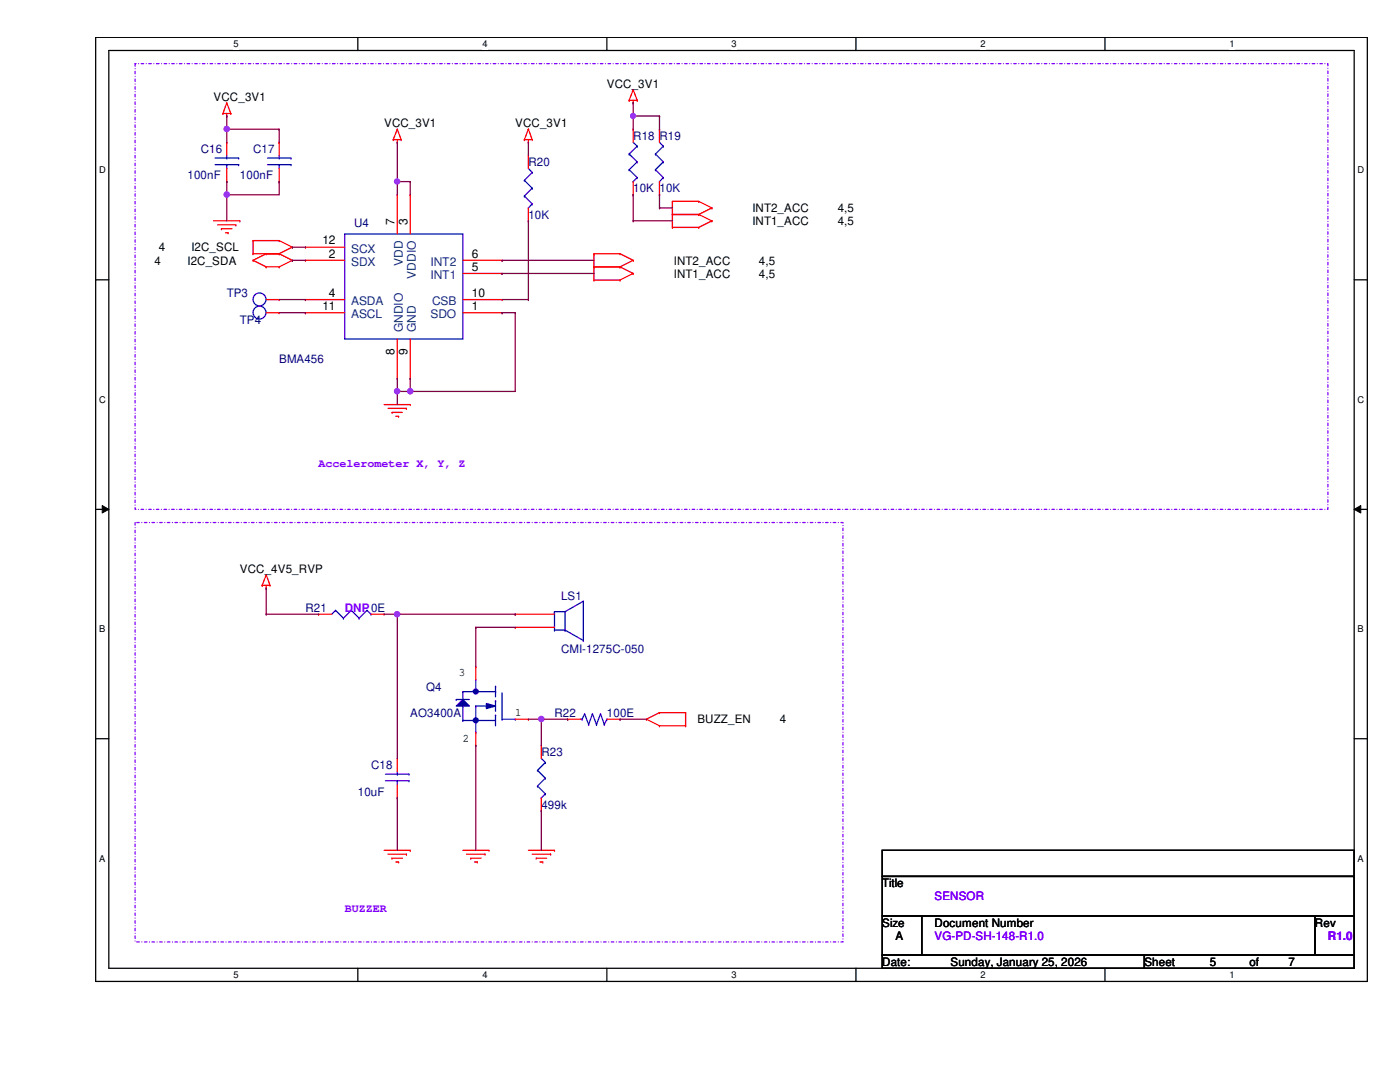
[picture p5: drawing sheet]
<svg xmlns="http://www.w3.org/2000/svg" width="279mm" height="216mm" viewBox="0 0 279 216" stroke-linecap="round" stroke-linejoin="round" font-family="sans-serif">
<path d="M19.1 7.5h253.8v188.3h-253.8zM21.7 10.1h248.6v183.1h-248.6z" fill="none" stroke="#000" stroke-width=".25"/>
<g fill="#fff">
<path d="M46.6 7.7h1v2.1h-1z"/>
<path d="M46.6 193.5h1v2.1h-1z"/>
</g>
<path d="M71.4 7.5v2.6M71.4 193.2v2.6" fill="none" stroke="#000" stroke-width=".25"/>
<g fill="#fff">
<path d="M96.3 7.7h1v2.1h-1z"/>
<path d="M96.3 193.5h1v2.1h-1z"/>
</g>
<path d="M121.1 7.5v2.6M121.1 193.2v2.6" fill="none" stroke="#000" stroke-width=".25"/>
<g fill="#fff">
<path d="M146 7.7h1v2.1h-1z"/>
<path d="M146 193.5h1v2.1h-1z"/>
</g>
<path d="M170.8 7.5v2.6M170.8 193.2v2.6" fill="none" stroke="#000" stroke-width=".25"/>
<g fill="#fff">
<path d="M195.7 7.7h1v2.1h-1z"/>
<path d="M195.7 193.5h1v2.1h-1z"/>
</g>
<path d="M220.5 7.5v2.6M220.5 193.2v2.6" fill="none" stroke="#000" stroke-width=".25"/>
<g fill="#fff">
<path d="M245.4 7.7h1v2.1h-1z"/>
<path d="M245.4 193.5h1v2.1h-1z"/>
<path d="M19.8 32.9h1.3v2.1h-1.3z"/>
<path d="M270.9 32.9h1.3v2.1h-1.3z"/>
<path d="M19.8 78.7h1.3v2.1h-1.3z"/>
<path d="M270.9 78.7h1.3v2.1h-1.3z"/>
</g>
<path d="M19.1 55.8h2.6M270.3 55.8h2.6" fill="none" stroke="#000" stroke-width=".25"/>
<g fill="#fff">
<path d="M19.8 124.5h1.2v2.1h-1.2z"/>
<path d="M270.9 124.5h1.3v2.1h-1.3z"/>
</g>
<path d="M19.1 101.6h2.6M270.3 101.6h2.6" fill="none" stroke="#000" stroke-width=".25"/>
<path d="M20.4 100.9l1.3 .7-1.3 .8zM270.3 101.6l1.3-.7v1.5z" fill="#000"/>
<path d="M20.4 100.9l1.3 .7-1.3 .8zM270.3 101.6l1.3-.7v1.5z" fill="none" stroke="#000" stroke-width=".2"/>
<g fill="#fff">
<path d="M19.8 170.3h1.2v2h-1.2z"/>
<path d="M270.9 170.3h1.3v2h-1.3z"/>
</g>
<path d="M19.1 147.4h2.6M270.3 147.4h2.6M176.1 169.7h94.2v5.2h-94.2zM176.1 174.9h94.2v7.9h-94.2zM176.1 182.8h7.8v7.8h-7.8zM176.1 190.6h52.3v2.6h-52.3zM183.9 182.8h78.5v7.8h-78.5zM228.4 190.6h41.9v2.6h-41.9zM262.4 182.8h7.9v7.8h-7.9z" fill="none" stroke="#000" stroke-width=".25"/>
<path d="M27 12.7h238v88.9h-238zM27 104.3h141.2v83.7h-141.2z" fill="none" stroke="#8000ff" stroke-width=".25" stroke-dasharray=".5 .5 0 .5"/>
<g fill="none" stroke="#f00" stroke-width=".25">
<path d="M126.4 17.9h.1M126.4 17.9l-.8 2.1M126.4 17.9l.8 2.1M44.5 22.6h.1M44.5 22.6h1.6M45.3 23.2h.1M45.3 20.5h.1M45.3 22.6v.6M45.3 20.5l-.8 2.1M45.3 20.5l.8 2.1M46.1 22.6h.1M78.5 27.9h.1"/>
<path d="M78.5 27.9h1.6M79.3 28.4h.1M79.3 25.8h.1M79.3 27.9v.5M79.3 25.8l-.8 2.1M79.3 25.8l.8 2.1M80.1 27.9h.1M104.6 27.9h.1M104.6 27.9h1.6M105.5 28.4h.1M105.5 25.8h.1M105.5 27.9v.5"/>
<path d="M105.5 25.8l-.9 2.1M105.5 25.8l.7 2.1M106.2 27.9h.1M125.6 20h.1M125.6 20h1.6M126.4 20.5h.1M126.4 20v.5M127.2 20h.1M42.6 44.1h5.3M43.4 44.9h3.7M44.2 45.6h.1M44.2 45.6h2.1"/>
<path d="M45 46.4h.5M45.5 46.4h.1M47.1 44.9h.1M47.9 44.1h.1M50.5 48h.1M50.5 50.6h.1M50.5 51.9h.1M50.5 48h5.2M50.5 48v2.6M50.5 50.6h5.2M50.5 51.9l2.6 1.4M53.1 50.6h.1"/>
<path d="M53.1 53.3h.1M53.1 50.6l-2.6 1.3M53.1 53.3h2.6M55.7 48h.1M55.7 50.6h.1M55.7 53.3h.1M55.7 48l2.6 1.3M55.7 50.6l2.6 1.3M58.3 49.3h.1M58.3 51.9h.1M58.3 49.3l-2.6 1.3M58.3 51.9l-2.6 1.4"/>
<path d="M118.5 53.3h.1M118.5 55.9h.1M118.5 50.6h.1M118.5 50.6h5.2M118.5 53.3h5.2M118.5 50.6v5.3M118.5 55.9h5.2M123.7 53.3h.1M123.7 55.9h.1M123.7 50.6h.1M123.7 53.3l2.7 1.3M123.7 50.6l2.7 1.3"/>
<path d="M126.4 54.6h.1M126.4 51.9h.1M126.4 54.6l-2.7 1.3M126.4 51.9l-2.7 1.4M134.2 40.2h.1M134.2 42.8h.1M134.2 45.4h.1M134.2 40.2h5.2M134.2 40.2v5.2M134.2 42.8h5.2M134.2 45.4h5.2M139.4 40.2h.1"/>
<path d="M139.4 42.8h.1M139.4 45.4h.1M139.4 40.2l2.7 1.3M139.4 42.8l2.7 1.3M142.1 41.5h.1M142.1 44.1h.1M142.1 41.5l-2.7 1.3M142.1 44.1l-2.7 1.3M76.7 80.7h5.2M77.4 81.5h3.7M78.2 82.3h.1M78.2 82.3h2.1"/>
<path d="M79 83.1h.5M79.5 83.1h.1M81.1 81.5h.1M81.9 80.7h.1M52.3 116.8h.1M52.3 116.8h1.6M53.1 117.3h.1M53.1 114.7h.1M53.1 116.8v.5M53.1 114.7l-.8 2.1M53.1 114.7l.8 2.1M53.9 116.8h.1"/>
<path d="M129 143.5h.1M129 143.5l2.6 1.3M131.6 142.2h.1M131.6 144.8h.1M131.6 142.2l-2.6 1.3M131.6 142.2h5.2M131.6 144.8h5.2M136.8 142.2h.1M136.8 144.8h.1M136.8 142.2v2.6M76.7 169.7h5.2M77.4 170.4h3.7"/>
<path d="M78.2 171.2h.1M78.2 171.2h2.1M79 172h.5M79.5 172h.1M81.1 170.4h.1M81.9 169.7h.1M92.4 169.7h5.2M93.1 170.4h3.7M93.9 171.2h.1M93.9 171.2h2.1M94.7 172h.6M95.3 172h.1"/>
<path d="M96.8 170.4h.1M97.6 169.7h.1M105.5 169.7h5.2M106.2 170.4h3.7M107 171.2h.1M107 171.2h2.1M107.8 172h.5M108.3 172h.1M109.9 170.4h.1M110.7 169.7h.1"/>
</g>
<path d="M92.4 139.6l1.3 1.3h-2.6z" fill="#00f"/>
<g fill="none" stroke="#00f" stroke-width=".25">
<path d="M91.1 139.6h.1M91.1 139.6h2.6M92.4 139.6l1.3 1.3h-2.6zM92.4 138h.1M92.4 138v1.6M92.4 138h6.5M95 138h.1M95 135.6v2.4M98.9 139.8h.1M98.9 136.9h.1M98.9 138h.1M98.9 136.9v2.2"/>
<path d="M98.9 139.8v2.1M100.2 138.3v5.2M92.4 143.8h.1M92.4 140.9h.1M92.4 143.8h6.5M92.4 140.9v2.9M95 140.9h.1M95 146.1h.1M95 140.9v5.2M95 140.9h2.6M98.9 142.7h.1M98.9 142.7v2.1"/>
<path d="M100.2 143.5h.1M100.2 143.5h2.6M102.8 143.5h.1"/>
</g>
<circle cx="95" cy="143.7" r=".5" fill="#00f"/>
<circle cx="95" cy="143.7" r=".5" fill="none" stroke="#00f" stroke-width=".25"/>
<path d="M97.1 140.4l1.8 .5-1.8 .5z" fill="#00f"/>
<path d="M97.1 140.4l1.8 .5-1.8 .5z" fill="none" stroke="#00f" stroke-width=".25"/>
<circle cx="95" cy="138" r=".5" fill="#00f"/>
<g fill="none" stroke="#00f" stroke-width=".25">
<path d="M42.9 32.9h4.7M42.9 31.5h4.7M45.3 31.5h.1M45.3 32.9h.1M45.3 31v.5M45.3 32.9v.7M47.6 32.9h.1M47.6 31.5h.1M53.4 32.9h4.7M53.4 31.5h4.7M55.7 31.5h.1M55.7 32.9h.1"/>
<path d="M55.7 31v.5M55.7 32.9v.7M58.1 32.9h.1M58.1 31.5h.1M104.6 36h.1M104.6 39.1h.1M104.6 36l1.6 1.5M104.6 39.1l1.6 1.6M105.5 33.6l.7 .8M106.2 34.4h.1M106.2 37.5h.1M106.2 34.4l-1.6 1.6"/>
<path d="M106.2 37.5l-1.6 1.6M125.6 30.7h.1M125.6 33.9h.1M125.6 30.7l1.6 1.6M125.6 33.9l1.6 1.5M126.4 36.2h.1M126.4 28.4l.8 .8M127.2 29.2h.1M127.2 32.3h.1M127.2 35.4h.1M127.2 29.2l-1.6 1.5M127.2 32.3l-1.6 1.6"/>
<path d="M127.2 35.4l-.8 .8M130.8 30.7h.1M130.8 33.9h.1M130.8 30.7l1.6 1.6M130.8 33.9l1.6 1.5M131.6 36.2h.1M131.6 28.4l.8 .8M132.4 29.2h.1M132.4 32.3h.1M132.4 35.4h.1M132.4 29.2l-1.6 1.5M132.4 32.3l-1.6 1.6"/>
<path d="M132.4 35.4l-.8 .8M68.8 46.7h23.6v20.9h-23.6zM105.5 41.5h.1M106.2 40.7h.1M106.2 40.7l-.7 .8M116.4 120h.1M116.4 120l-3.6 2M116.4 120v7.8M67 121.8h.1M67 121.8l-.8 .8M67 121.8l1.5 1.6M68.5 123.4h.1"/>
<path d="M70.1 121.8h.1M70.1 121.8l-1.6 1.6M70.1 121.8l1.6 1.6M71.7 123.4h.1M73.2 121.8h.1M73.2 121.8l-1.5 1.6M73.2 121.8l.8 .8M74 122.6h.1M110.7 122h.1M110.7 125.7h.1M110.7 122h2.1M110.7 122v3.7"/>
<path d="M110.7 125.7h2.1M112.8 125.7h.1M112.8 122h.1M112.8 125.7l3.6 2.1M112.8 122v3.7M116.4 127.8h.1M76.9 155.8h4.7M76.9 154.5h4.7M79.3 154.5h.1M79.3 155.8h.1M79.3 154v.5M79.3 155.8v.8"/>
<path d="M81.6 155.8h.1M81.6 154.5h.1M107.3 153.7h.1M107.3 156.8h.1M107.3 153.7l1.5 1.6M107.3 156.8l1.5 1.6M108 159.2h.1M108 151.3l.8 .8M108.8 152.1h.1M108.8 155.3h.1M108.8 158.4h.1M108.8 152.1l-1.5 1.6"/>
<path d="M108.8 155.3l-1.5 1.5M108.8 158.4l-.8 .8M115.9 143.5h.3M116.2 143.5h.1M116.7 142.5h.1M116.7 142.5l-.5 1M116.7 142.5l.8 2.1M117.5 144.6h.1M118.2 142.5h.1M118.2 142.5l-.7 2.1M118.2 142.5l.8 2.1M119 144.6h.1"/>
<path d="M119.8 142.5h.1M119.8 142.5l-.8 2.1M119.8 142.5l.8 2.1M120.6 144.6h.1M121.1 143.5h.1M121.1 143.5l-.5 1.1"/>
<circle cx="51.8" cy="59.7" r="1.3"/>
<circle cx="51.8" cy="62.4" r="1.3"/>
<circle cx="95" cy="138" r=".5"/>
</g>
<g fill="none" stroke="#f00" stroke-width=".25">
<path d="M45.3 28.4h.1M45.3 36.2h.1M45.3 28.4v2.6M45.3 33.6v2.6M55.7 28.4h.1M55.7 36.2h.1M55.7 28.4v2.6M55.7 33.6v2.6M79.3 38.9h.1M79.3 38.9v7.8M81.9 38.9h.1M81.9 38.9v7.8"/>
<path d="M105.5 31h.1M105.5 31v2.6M126.4 25.8h.1M126.4 38.9h.1M126.4 25.8v2.6M126.4 36.2v2.7M131.6 25.8h.1M131.6 38.9h.1M131.6 25.8v2.6M131.6 36.2v2.7M53.1 59.8h2.6M55.7 59.8h.1"/>
<path d="M61 51.9h.1M61 59.8h.1M61 49.3h.1M61 51.9h7.8M61 59.8h7.8M61 49.3h7.8M92.4 51.9h7.8M92.4 59.8h7.8M92.4 54.6h7.8M100.2 54.6h.1M100.2 51.9h.1M100.2 59.8h.1"/>
<path d="M105.5 44.1h.1M105.5 41.5v2.6M53.1 62.4h2.6M55.7 62.4h.1M61 62.4h.1M61 62.4h7.8M79.3 75.5h.1M79.3 67.6v7.9M81.9 75.5h.1M81.9 67.6v7.9M92.4 62.4h7.8M100.2 62.4h.1"/>
<path d="M63.6 122.6h.1M63.6 122.6h2.6M74 122.6h2.7M76.7 122.6h.1M95 133.1h.1M95 133.1v2.5M102.8 122.6h.1M102.8 125.2h.1M102.8 122.6h7.9M102.8 125.2h7.9M79.3 151.3h.1M79.3 159.2h.1"/>
<path d="M79.3 151.3v2.7M79.3 156.6v2.6M95 148.7h.1M95 146.1v2.6M102.8 143.5h2.7M105.5 143.5h.1M108 148.7h.1M108 148.7v2.6M108 159.2v2.6M113.3 143.5h.1M113.3 143.5h2.6M121.1 143.5h2.6"/>
<path d="M123.7 143.5h.1M108 161.8h.1"/>
</g>
<path d="M79.3 75.5h.1M79.3 78.1h.1M79.3 75.5v5.2M81.9 75.5h.1M81.9 75.5v2.6" fill="none" stroke="#800040" stroke-width=".25"/>
<circle cx="79.2" cy="78.1" r=".51" fill="#f0f"/>
<circle cx="79.2" cy="78.1" r=".51" fill="none" stroke="#f0f" stroke-width=".25"/>
<path d="M79.3 28.4h.1M79.3 28.4v7.8M55.7 59.8h5.3M58.3 49.3h.1M58.3 51.9h.1M58.3 49.3h2.7M58.3 51.9h2.7M61 59.8h.1M55.7 62.4h5.3M61 62.4h.1" fill="none" stroke="#800040" stroke-width=".25"/>
<circle cx="79.3" cy="36.2" r=".5" fill="#f0f"/>
<circle cx="79.3" cy="36.2" r=".5" fill="none" stroke="#f0f" stroke-width=".25"/>
<g fill="none" stroke="#800040" stroke-width=".25">
<path d="M45.3 36.2h.1M45.3 23.2h.1M45.3 25.8h.1M45.3 23.2v2.6M45.3 36.2v2.7M45.3 25.8h10.4M55.7 25.8h.1M55.7 25.8v2.6M79.3 36.2h.1M79.3 36.2h2.6M79.3 36.2v2.7M81.9 36.2h.1"/>
<path d="M81.9 36.2v2.7"/>
</g>
<circle cx="45.3" cy="25.7" r=".51" fill="#f0f"/>
<circle cx="45.3" cy="25.7" r=".51" fill="none" stroke="#f0f" stroke-width=".25"/>
<path d="M45.3 25.8h.1M45.3 38.9h.1M45.3 25.8v2.6M55.7 36.2h.1M55.7 36.2v2.7h-10.4" fill="none" stroke="#800040" stroke-width=".25"/>
<circle cx="45.3" cy="38.8" r=".51" fill="#f0f"/>
<circle cx="45.3" cy="38.8" r=".51" fill="none" stroke="#f0f" stroke-width=".25"/>
<g fill="none" stroke="#800040" stroke-width=".25">
<path d="M45.3 38.9h.1M45.3 38.9v5.2M105.5 28.4h.1M105.5 28.4v2.6M100.2 54.6h.1M100.2 51.9h.1M100.2 54.6h18.3M100.2 51.9h18.3M100.2 59.8h5.3M105.5 59.8h.1M105.5 44.1h.1M105.5 44.1v15.7"/>
<path d="M79.3 78.1h.1M81.9 78.1h.1M100.2 62.4h.1M100.2 62.4h2.6M102.8 62.4h.1M102.8 62.4v15.7h-23.5"/>
</g>
<circle cx="81.9" cy="78.1" r=".51" fill="#f0f"/>
<circle cx="81.9" cy="78.1" r=".51" fill="none" stroke="#f0f" stroke-width=".25"/>
<path d="M126.4 20.5h.1M126.4 23.2h.1M126.4 20.5v5.3M126.4 23.2h5.2M131.6 23.2h.1" fill="none" stroke="#800040" stroke-width=".25"/>
<circle cx="126.3" cy="23.1" r=".49" fill="#f0f"/>
<circle cx="126.3" cy="23.1" r=".49" fill="none" stroke="#f0f" stroke-width=".25"/>
<g fill="none" stroke="#800040" stroke-width=".25">
<path d="M126.4 38.9h.1M126.4 38.9v5.2M131.6 23.2h.1M131.6 38.9h.1M131.6 23.2v2.6M131.6 38.9v2.6M126.4 44.1h.1M126.4 44.1h7.8M131.6 41.5h.1M131.6 41.5h2.6M76.7 122.6h2.6M79.3 122.6h.1"/>
<path d="M79.3 122.6v28.7M95 125.2h.1M95 125.2h7.8M95 125.2v7.9M105.5 143.5h2.5M108 143.5h.1"/>
</g>
<circle cx="108" cy="143.5" r=".51" fill="#f0f"/>
<circle cx="108" cy="143.5" r=".51" fill="none" stroke="#f0f" stroke-width=".25"/>
<path d="M79.3 122.6h23.5M102.8 122.6h.1M79.3 159.2h.1M79.3 159.2v10.5M95 148.7h.1M95 148.7v21M123.7 143.5h.1M123.7 143.5h5.3M108 161.8h.1M108 161.8v7.9" fill="none" stroke="#800040" stroke-width=".25"/>
<circle cx="79.2" cy="122.5" r=".51" fill="#f0f"/>
<circle cx="79.2" cy="122.5" r=".51" fill="none" stroke="#f0f" stroke-width=".25"/>
<path d="M53.1 117.3h.1M53.1 117.3v5.3M53.1 122.6h.1M53.1 122.6h10.5M108 143.5h.1M108 143.5v5.2M108 143.5h5.3M113.3 143.5h.1" fill="none" stroke="#800040" stroke-width=".25"/>
<circle cx="79.2" cy="78.1" r=".51" fill="#f0f"/>
<circle cx="79.2" cy="78.1" r=".51" fill="none" stroke="#f0f" stroke-width=".25"/>
<circle cx="79.3" cy="36.2" r=".5" fill="#f0f"/>
<circle cx="79.3" cy="36.2" r=".5" fill="none" stroke="#f0f" stroke-width=".25"/>
<circle cx="45.3" cy="25.7" r=".51" fill="#f0f"/>
<circle cx="45.3" cy="25.7" r=".51" fill="none" stroke="#f0f" stroke-width=".25"/>
<circle cx="45.3" cy="38.8" r=".51" fill="#f0f"/>
<circle cx="45.3" cy="38.8" r=".51" fill="none" stroke="#f0f" stroke-width=".25"/>
<circle cx="81.9" cy="78.1" r=".51" fill="#f0f"/>
<circle cx="81.9" cy="78.1" r=".51" fill="none" stroke="#f0f" stroke-width=".25"/>
<circle cx="126.3" cy="23.1" r=".49" fill="#f0f"/>
<circle cx="126.3" cy="23.1" r=".49" fill="none" stroke="#f0f" stroke-width=".25"/>
<circle cx="108" cy="143.5" r=".51" fill="#f0f"/>
<circle cx="108" cy="143.5" r=".51" fill="none" stroke="#f0f" stroke-width=".25"/>
<circle cx="79.2" cy="122.5" r=".51" fill="#f0f"/>
<circle cx="79.2" cy="122.5" r=".51" fill="none" stroke="#f0f" stroke-width=".25"/>
<g font-size="2.4">
<text x="78.7" y="44.9" transform="rotate(-90 78.7 44.9)">7</text>
<text x="81.3" y="44.9" transform="rotate(-90 81.3 44.9)">3</text>
<text x="64.3" y="48.8">12</text>
<text x="65.7" y="51.4">2</text>
<text x="94.2" y="51.4">6</text>
<text x="65.7" y="59.2">4</text>
<text x="94.2" y="54">5</text>
<text x="94.2" y="59.2">10</text>
<text x="64.3" y="61.8">11</text>
<text x="94.2" y="61.8">1</text>
<text x="78.7" y="70.8" transform="rotate(-90 78.7 70.8)">8</text>
<text x="81.3" y="70.8" transform="rotate(-90 81.3 70.8)">9</text>
</g>
<g font-size="2.4" fill="#004080">
<text x="70.1" y="53">SDX</text>
<text x="70.1" y="50.4">SCX</text>
<text x="80.4" y="53.1" transform="rotate(-90 80.4 53.1)">VDD</text>
<text x="85.9" y="53">INT2</text>
<text x="83" y="55.6" transform="rotate(-90 83 55.6)">VDDIO</text>
<text x="85.9" y="55.7">INT1</text>
<text x="70.1" y="60.9">ASDA</text>
<text x="70.1" y="63.5">ASCL</text>
<text x="85.9" y="63.5">SDO</text>
<text x="86.2" y="60.9">CSB</text>
<text x="80.4" y="66.3" transform="rotate(-90 80.4 66.3)">GNDIO</text>
<text x="83" y="66.3" transform="rotate(-90 83 66.3)">GND</text>
</g>
<g font-size="2.3">
<text x="121.1" y="17.5">VCC_3V1</text>
<text x="42.6" y="20.1">VCC_3V1</text>
<text x="76.7" y="25.3">VCC_3V1</text>
<text x="102.8" y="25.3">VCC_3V1</text>
<text x="150.2" y="42.3">INT2_ACC</text>
<text x="150.2" y="45">INT1_ACC</text>
<text x="167.2" y="42.3">4,5</text>
<text x="167.2" y="45">4,5</text>
<text x="30.9" y="52.8">4</text>
<text x="31.7" y="50.2">4</text>
<text x="37.4" y="52.8">I2C_SDA</text>
<text x="38.2" y="50.2">I2C_SCL</text>
<text x="134.5" y="52.8">INT2_ACC</text>
<text x="151.5" y="52.8">4,5</text>
<text x="134.5" y="55.4">INT1_ACC</text>
<text x="151.5" y="55.4">4,5</text>
<text x="47.9" y="114.3">VCC_4V5_RVP</text>
<text x="91.6" y="135">3</text>
<text x="102.8" y="142.8">1</text>
<text x="92.4" y="148">2</text>
<text x="139.2" y="144.4">BUZZ_EN</text>
<text x="155.7" y="144.4">4</text>
<text x="176.1" y="177">Title</text>
<text x="176.1" y="184.9">Size</text>
<text x="186.5" y="184.9">Document Number</text>
<text x="262.4" y="184.9">Rev</text>
<text x="178.7" y="187.5">A</text>
<text x="176.1" y="192.7">Date:</text>
<text x="189.7" y="192.7">Sunday, January 25, 2026</text>
<text x="228.4" y="192.7">Sheet</text>
<text x="241.5" y="192.7">5</text>
<text x="249.3" y="192.7">of</text>
<text x="257.2" y="192.7">7</text>
</g>
<g font-size="2.3" fill="#000080">
<text x="126.4" y="27.9">R18 R19</text>
<text x="37.4" y="35.8">100nF</text>
<text x="40" y="30.6">C16</text>
<text x="47.9" y="35.8">100nF</text>
<text x="50.5" y="30.6">C17</text>
<text x="105.5" y="33.1">R20</text>
<text x="126.4" y="38.4">10K 10K</text>
<text x="70.7" y="45.2">U4</text>
<text x="105.5" y="43.6">10K</text>
<text x="45.3" y="59.3">TP3</text>
<text x="47.9" y="64.6">TP4</text>
<text x="55.7" y="72.4">BMA456</text>
<text x="112" y="119.8">LS1</text>
<text x="61" y="122.1">R21</text>
<text x="112" y="130.2">CMI-1275C-050</text>
<text x="85" y="137.8">Q4</text>
<text x="81.9" y="143">AO3400A</text>
<text x="110.7" y="143">R22</text>
<text x="121.1" y="143">100E</text>
<text x="74" y="153.5">C18</text>
<text x="108" y="150.9">R23</text>
<text x="71.4" y="158.7">10uF</text>
<text x="108" y="161.4">499k</text>
</g>
<g font-size="2.3" fill="#8000ff">
<text x="63.6" y="93.1">Accelerometer X, Y, Z</text>
<text x="68.8" y="122.1">DNP0E</text>
<text x="186.5" y="179.7">SENSOR</text>
<text x="68.8" y="182">BUZZER</text>
<text x="186.5" y="187.5">VG-PD-SH-148-R1.0</text>
<text x="265" y="187.5">R1.0</text>
</g>
<g font-size="1.9">
<text x="46.6" y="9.4">5</text>
<text x="96.3" y="9.4">4</text>
<text x="146" y="9.4">3</text>
<text x="195.7" y="9.4">2</text>
<text x="245.4" y="9.4">1</text>
<text x="19.8" y="34.6">D</text>
<text x="270.9" y="34.6">D</text>
<text x="19.8" y="80.3">C</text>
<text x="270.9" y="80.3">C</text>
<text x="19.8" y="126.2">B</text>
<text x="270.9" y="126.2">B</text>
<text x="19.8" y="171.9">A</text>
<text x="270.9" y="171.9">A</text>
<text x="46.6" y="195.2">5</text>
<text x="96.3" y="195.2">4</text>
<text x="146" y="195.2">3</text>
<text x="195.7" y="195.2">2</text>
<text x="245.4" y="195.2">1</text>
</g>
</svg>
